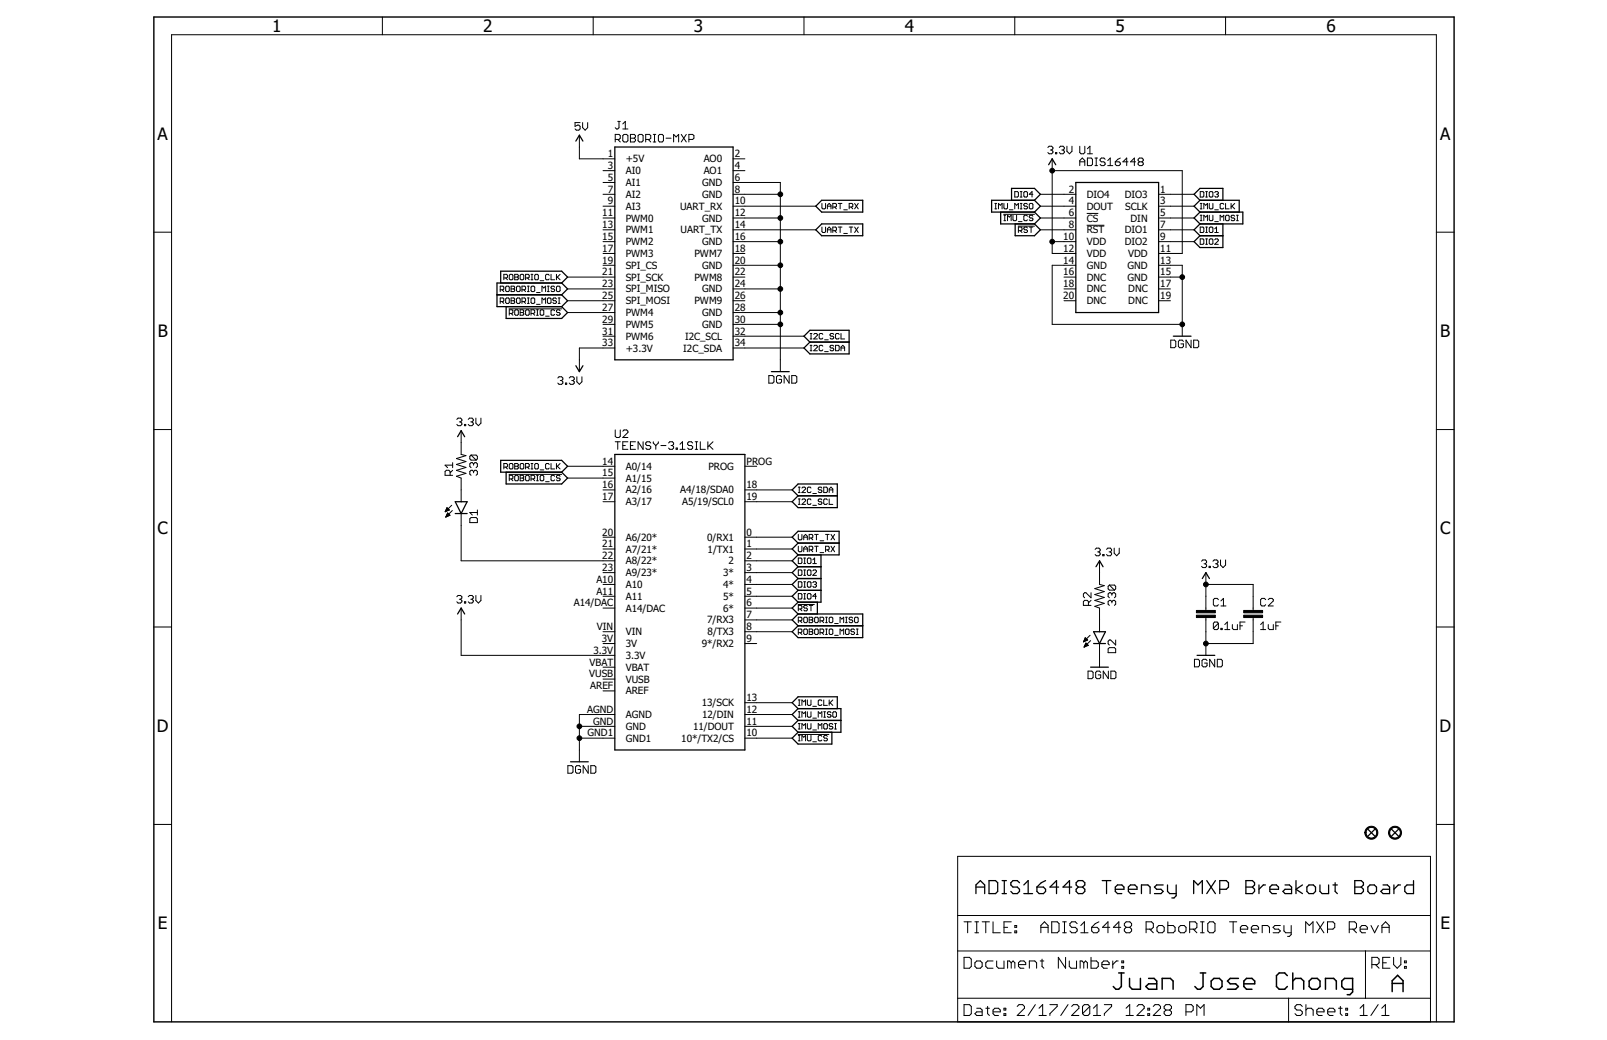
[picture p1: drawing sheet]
<svg xmlns="http://www.w3.org/2000/svg" width="432mm" height="279mm" viewBox="0 0 432 279" stroke-linecap="round" stroke-linejoin="round" font-family="sans-serif">
<g fill="none" stroke="#000" stroke-width=".27">
<path d="M102.7 4.6v4.7M159.4 4.6v4.7M216 4.6v4.7M272.7 4.6v4.7M329.3 4.6v4.7M155.7 36.3v6.4h9.5M155.9 32.9h-1.4v1.1l.7-.4h.3l.4 .4v.6l-.4 .4h-.6l-.4-.4M156.5 32.9v1.4l.7 .7 .7-.7v-1.4M165.3 37.5h1l.4-.4v-.7l-.4-.3h-1v2M166 37.5l.7 .6M166 32.6h.7M166.3 32.6v1.7l-.3 .3h-.3l-.4-.3"/>
<path d="M167.3 34.6h1.4M167.3 33.3l.7-.7v2M167.7 36.1h.7l.3 .3v1.4l-.3 .3h-.7l-.4-.3v-1.4zM169.4 36.1h1l.4 .3v.4l-.4 .3 .4 .4v.3l-.4 .3h-1zM169.4 37.1h1M171.8 36.1h.7l.3 .3v1.4l-.3 .3h-.7l-.4-.3v-1.4zM173.5 37.5h1l.4-.4v-.7l-.4-.3h-1v2M174.2 37.5l.7 .6M175.5 36.1h.7M175.5 38.1h.7M175.9 36.1v2M177.2 36.1h.7l.4 .3v1.4l-.4 .3h-.7l-.3-.3v-1.4z"/>
<path d="M179 37.1h1.3M181 38.1v-2l.7 .7 .7-.7v2M183 36.1l1.4 2M184.4 36.1l-1.4 2M185.1 37.5h1l.4-.4v-.7l-.4-.3h-1v2M281.6 39.6l.3-.3h.7l.3 .3v.4l-.3 .3M284.6 39.6l.4-.3h.6l.4 .3v.4l-.4 .3M286.7 39.3v1.3l.7 .7 .6-.7v-1.3M290.1 39.3v1.7l.4 .3h.6l.4-.3v-1.7M292.2 40l.7-.7v2M162 55.4h3.2M162 58.6h3.2"/>
<path d="M162 52.2h3.2M162 45.8h3.2M162 49h3.2M197 55.4h22.2M197 58.6h12.7M197 52.2h12.7M197 49h12.7v50.8M197 42.7h3.2M197 45.8h3.2M220.9 54.7v1.2l.2 .2h.5l.2-.2v-1.2M222.3 55.4h1M222.3 56.1v-1l.5-.4 .5 .4v1"/>
<path d="M223.8 55.6h.7l.2-.2v-.5l-.2-.2h-.7v1.4M224.3 55.6l.4 .5M225.2 54.7h1M225.7 54.7v1.4M226.7 56.4h1M228.2 55.6h.7l.3-.2v-.5l-.3-.2h-.7v1.4M228.7 55.6l.5 .5M229.6 54.7l1 1.4M230.6 54.7l-1 1.4M267.3 56.1h.5M267.3 54.7h.5M267.5 54.7v1.4"/>
<path d="M268.3 56.1v-1.4l.5 .4 .5-.4v1.4M269.7 57.6h8.3M269.7 54.7v1.2l.3 .2h.5l.2-.2v-1.2M269.7 59.3h.5M269.7 57.8h.5M270 57.8v1.5M270.7 59.3v-1.5l.5 .5 .5-.5v1.5M271.2 56.4h1M272.2 57.8v1.3l.2 .2h.5l.3-.2v-1.3M272.7 51.5h.7l.2 .2v1l-.2 .2h-.7zM272.7 56.1v-1.4l.5 .4 .4-.4v1.4M273.6 59.5h1"/>
<path d="M274.1 56.1h.5M274.1 54.7h.5M274.1 52.9h.5M274.1 51.5h.5M274.4 51.5v1.4M274.4 54.7v1.4M275.1 51.7l.3-.2h.4l.3 .2v1l-.3 .2h-.4l-.3-.2zM276.1 54.9l-.3-.2h-.4l-.3 .2 .3 .5h.4l.3 .2-.3 .5h-.4l-.3-.2M276.1 58.1l-.3-.3h-.4l-.3 .3v1l.3 .2h.4l.3-.2M276.6 54.9l.2-.2h.5l.2 .2v1l-.2 .2h-.5l-.2-.2zM277.5 58.1l-.2-.3h-.5l-.2 .3 .2 .5h.5l.2 .2-.2 .5h-.5l-.2-.2M277.5 52.2h-.9l.7-.7v1.4"/>
<path d="M279.5 55.4h9.6M279.5 58.6h9.6M279.5 52.2h9.6M282.2 40.3h.4M282.6 40.3l.3 .3v.4l-.3 .3h-.7l-.3-.3M282.7 42.7v25.4h6.4M282.7 45.8h35v22.3h-6.4M283.6 41h.4v.3h-.4zM285.3 40.3h.3M285.6 40.3l.4 .3v.4l-.4 .3h-.6l-.4-.3M290.1 44.5v-1.4l.7-.6 .7 .6v1.4M290.1 43.5h1.4"/>
<path d="M292 57.3h3.1M292.2 42.5h1l.3 .3v1.4l-.3 .3h-1zM292.2 41.3h1.3M294.2 44.5h.7M294.2 42.5h.7M294.6 42.5v2M296.9 42.8l-.3-.3h-.7l-.3 .3v.3l.3 .4h.7l.3 .3v.4l-.3 .3h-.7l-.3-.3M297.6 44.5h1.4M297.6 43.1l.7-.6v2M299.7 43.5h1l.3 .3v.4l-.3 .3h-.7l-.3-.3zM301 42.5l-.6 .3-.7 .7M303.1 43.5h-1.4l1-1v2"/>
<path d="M305.1 43.5h-1.3l1-1v2M306.2 43.5h.7M306.2 43.5l-.4 .3v.4l.4 .3h.7l.3-.3v-.4l-.3-.3M306.2 43.5l-.4-.4v-.3l.4-.3h.7l.3 .3v.3l-.3 .4M311.3 55.4h9.5M311.3 58.6h9.5M311.3 52.2h9.5M322.5 56.1h.5M322.5 54.7h.5M322.5 51.5h.7l.3 .2v1l-.3 .2h-.7zM322.5 59.3h.5M322.5 57.8h.5"/>
<path d="M322.7 54.7v1.4M322.7 57.8v1.5M323.5 56.1v-1.4l.5 .4 .4-.4v1.4M323.5 59.3v-1.5l.5 .5 .4-.5v1.5M324 52.9h.4M324 51.5h.4M324.2 51.5v1.4M324.9 54.7v1.2l.3 .2h.5l.2-.2v-1.2M324.9 51.7l.3-.2h.5l.2 .2v1l-.2 .2h-.5l-.3-.2zM324.9 57.8v1.3l.3 .2h.5l.2-.2v-1.3M326.4 56.4h1M326.4 59.5h1"/>
<path d="M326.4 51.7l.2-.2h.5l.3 .2-.3 .5M326.9 52.2h.2M327.1 52.2l.3 .3-.3 .4h-.5l-.2-.2M327.9 59.3v-1.5l.4 .5 .5-.5v1.5M328.8 54.9l-.2-.2h-.5l-.2 .2v1l.2 .2h.5l.2-.2M329.3 54.7v1.4h1M329.6 57.8h.5l.2 .3v1l-.2 .2h-.5l-.3-.2v-1zM330.8 54.7v1.4M331 55.4l.8 .7M331.8 58.1l-.3-.3h-.5l-.2 .5 .2 .3h.5l.3 .5-.3 .2h-.5l-.2-.2M331.8 54.7l-1 .9M332.3 59.3h.4"/>
<path d="M332.3 57.8h.4M332.5 57.8v1.5M41.3 62.4h4.8M134.4 77.9h.7l.3-.3v-.5l-.3-.2h-.7v1.4M134.9 77.9l.5 .4M135.4 74.7h.7l.3-.3v-.4l-.3-.3h-.7v1.5M135.9 74.7l.5 .5M136.1 76.9h.5l.2 .2v1l-.2 .2h-.5l-.2-.2v-1zM137.1 73.7h.5l.2 .3v.9l-.2 .3h-.5l-.3-.3v-.9zM137.3 76.9h.8l.2 .2-.2 .5 .2 .5-.2 .2h-.8zM137.3 77.6h.8M138.3 73.7h.7l.3 .3-.3 .4 .3 .5-.3 .3h-.7z"/>
<path d="M138.3 74.4h.7M139 76.9h.5l.3 .2v1l-.3 .2h-.5l-.2-.2v-1zM140 73.7h.5l.2 .3v.9l-.2 .3h-.5l-.2-.3v-.9zM140.3 77.9h.7l.2-.3v-.5l-.2-.2h-.7v1.4M140.7 77.9l.5 .4M141.2 74.7h.8l.2-.3v-.4l-.2-.3h-.8v1.5M141.7 74.7l.5 .5M141.7 76.9h.5M141.7 78.3h.5M142 76.9v1.4M142.7 73.7h.5M142.7 75.2h.5"/>
<path d="M142.9 76.9h.5l.3 .2v1l-.3 .2h-.5l-.2-.2v-1zM142.9 73.7v1.5M143.9 73.7h.5l.3 .3v.9l-.3 .3h-.5l-.2-.3v-.9zM144.2 78.6h.9M145.1 75.4h1M145.6 78.3v-1.4l.5 .5 .5-.5v1.4M147.1 76.9h.5M147.1 78.3h.5M147.3 76.9v1.4M147.6 74l-.3-.3h-.5l-.2 .3v.9l.2 .3h.5l.3-.3M148.1 73.7v1.5h.9M149 77.1l-.2-.2h-.5l-.2 .5 .2 .2h.5l.2 .5-.2 .2h-.5l-.2-.2"/>
<path d="M149.5 73.7v1.5M149.8 76.9h.4l.3 .2v1l-.3 .2h-.4l-.3-.2v-1zM149.8 74.4l.7 .8M150.5 73.7l-1 1M152.5 77.6h12.7M152.5 74.4h12.7M162 61.7h3.2M162 64.9h3.2M162 68.1h3.2M162 71.3h3.2M197 61.7h22.2M197 77.6h12.7"/>
<path d="M197 74.4h3.2M197 64.9h12.7M197 68.1h3.2M197 71.3h12.7M220.9 61v1.2l.2 .3h.5l.2-.3v-1.2M222.3 62.5v-1l.5-.5 .5 .5v1M222.3 61.7h1M223.8 62h.7l.2-.3v-.4l-.2-.3h-.7v1.5M224.3 62l.4 .5M225.2 61h1M225.7 61v1.5M226.7 62.7h1"/>
<path d="M228.2 61h1M228.7 61v1.5M229.6 61l1 1.5M230.6 61l-1 1.5M273.6 60.7h4.4M273.6 62h.8l.2-.3v-.4l-.2-.3h-.8v1.5M274.1 62l.5 .5M276.1 61.3l-.3-.3h-.4l-.3 .3 .3 .4h.4l.3 .3-.3 .5h-.4l-.3-.3M276.6 61h.9M277.1 61v1.5M279.5 61.7h9.6M282.7 64.9h6.4"/>
<path d="M285.9 77.6h3.2M285.9 74.4h3.2M289.1 71.3h-6.4v15.8h35M292 60.5h4.7M311.3 61.7h9.5M311.3 77.6h3.2M311.3 74.4h6.4M311.3 64.9h9.5M311.3 71.3h6.4v19M322.5 61h.7l.3 .3v.9l-.3 .3h-.7zM322.5 64.2h.7l.3 .2v1l-.3 .2h-.7zM324 62.5h.4"/>
<path d="M324 61h.4M324 65.6h.4M324 64.2h.4M324.2 61v1.5M324.2 64.2v1.4M325.2 61h.5l.2 .3v.9l-.2 .3h-.5l-.3-.3v-.9zM325.2 64.2h.5l.2 .2v1l-.2 .2h-.5l-.3-.2v-1zM326.4 62.5h1M326.4 61.5l.5-.5v1.5M326.4 64.4l.2-.2h.5l.3 .2v.3l-1 .9h1M386 62.4h4.7M134.4 81h.7l.3-.2v-.5l-.3-.2h-.7v1.4"/>
<path d="M134.9 81l.5 .5M136.1 80.1h.5l.2 .2v1l-.2 .2h-.5l-.2-.2v-1zM136.8 83h14.1M136.8 84.2h.8l.2-.2v-.5l-.2-.3h-.8v1.5M137.3 80.1h.8l.2 .2-.2 .5 .2 .5-.2 .2h-.8zM137.3 80.8h.8M137.3 84.2l.5 .5M138.3 83.5l.3-.3h.4l.3 .3v1l-.3 .2h-.4l-.3-.2zM138.8 80.3l.2-.2h.5l.3 .2v1l-.3 .2h-.5l-.2-.2zM139.8 83.2h.7l.2 .3-.2 .5 .2 .5-.2 .2h-.7zM139.8 84h.7M140.3 81h.7l.2-.2v-.5l-.2-.2h-.7v1.4"/>
<path d="M140.7 81l.5 .5M141.2 83.5l.3-.3h.5l.2 .3v1l-.2 .2h-.5l-.3-.2zM141.7 80.1h.5M141.7 81.5h.5M142 80.1v1.4M142.7 84.2h.7l.3-.2v-.5l-.3-.3h-.7v1.5M142.9 80.1h.5l.3 .2v1l-.3 .2h-.5l-.2-.2v-1zM143.2 84.2l.5 .5M144.2 81.8h.9M144.2 83.2h.5M144.2 84.7h.5M144.4 83.2v1.5"/>
<path d="M145.4 83.2h.5l.2 .3v1l-.2 .2h-.5l-.3-.2v-1zM145.6 81.5v-1.4l.5 .4 .5-.4v1.4M146.6 84.9h1M147.3 80.1h.5l.3 .2v1l-.3 .2h-.5l-.2-.2v-1zM149 83.5l-.2-.3h-.5l-.2 .3v1l.2 .2h.5l.2-.2M149.5 80.3l-.2-.2h-.5l-.3 .4 .3 .3h.5l.2 .5-.2 .2h-.5l-.3-.2M150 80.1h.5M150 81.5h.5M150.2 80.1v1.4M150.5 83.5l-.3-.3h-.4l-.3 .5 .3 .3h.4l.3 .5-.3 .2h-.4l-.3-.2M152.5 80.8h12.7M152.5 84h12.7"/>
<path d="M162 90.3h3.2M162 87.1h3.2M165.2 93.5h-9.5v6.3M197 90.3h19M197 93.5h19M197 80.8h3.2M197 84h12.7M197 87.1h12.7M217.7 91.1h.5M217.7 89.6h.5M217.7 94.2h.5M217.7 92.8h.5"/>
<path d="M217.9 89.6v1.5M217.9 92.8v1.4M218.7 89.8l.2-.2h.5l.2 .2v.3l-.9 1h.9M218.7 93l.2-.2h.5l.2 .2v.3l-.9 .9h.9M221.1 89.8l-.2-.2h-.5l-.3 .2v1l.3 .3h.5l.2-.3M221.1 93l-.2-.2h-.5l-.3 .2v1l.3 .2h.5l.2-.2M221.6 91.3h.9M221.6 94.5h.9M224 89.8l-.2-.2h-.5l-.3 .2 .3 .5h.5l.2 .3-.2 .5h-.5l-.3-.3M224 93l-.2-.2h-.5l-.3 .2 .3 .5h.5l.2 .2-.2 .5h-.5l-.3-.2M224.5 92.8h.7l.3 .2v1l-.3 .2h-.7zM225.5 89.8l-.3-.2h-.5l-.2 .2v1l.2 .3h.5l.3-.3"/>
<path d="M226 89.6v1.5h.9M226 94.2v-.9l.5-.5 .4 .5v.9M226 93.5h.9M285.9 80.8h3.2M311.3 80.8h3.2M314.6 91.4h1l.3 .3v1.4l-.3 .3h-1zM318 91.7l-.4-.3h-.6l-.4 .3v1.4l.4 .3h.6l.4-.3v-.7h-.7M320 91.4v2l-1.3-2v2M320.7 91.4h1.1l.3 .3v1.4l-.3 .3h-1.1zM41.3 115.4h4.8M122.7 112.7l.4-.4h.7l.3 .4v.3l-.3 .3M123.4 113.3h.4"/>
<path d="M123.8 113.3l.3 .4v.3l-.3 .4h-.7l-.4-.4M123.9 115.7v6.4l1.3 .3-2.6 .8 2.6 .8-2.6 .8 2.6 .8-2.6 .8 2.6 .8-2.6 .8 1.3 .4v6.4M124.8 114h.3v.4h-.3zM125.8 112.7l.4-.4h.6l.4 .4v.3l-.4 .3M126.5 113.3h.3M126.8 113.3l.4 .4v.3l-.4 .4h-.6l-.4-.4M127.9 112.3v1.4l.6 .7 .7-.7v-1.4M149.9 101.6l.3-.4h.7l.3 .4v.3l-.3 .3M150.6 102.2h.3M150.9 102.2l.3 .4v.3l-.3 .4h-.7l-.3-.4M151.9 102.9h.4v.4h-.4zM153 101.6l.3-.4h.7l.3 .4v.3l-.3 .3"/>
<path d="M153.6 102.2h.4M154 102.2l.3 .4v.3l-.3 .4h-.7l-.3-.4M155 101.2v1.4l.7 .7 .7-.7v-1.4M165.3 115.5v1.7l.4 .3h.6l.4-.3v-1.7M165.3 118.7h1.4M166 118.7v2M167.3 115.8l.4-.3h.7l.3 .3v.4l-1.4 1.3h1.4M167.3 119.7h.7M168.7 118.7h-1.4v2h1.4M169.4 119.7h.7M170.8 118.7h-1.4v2h1.4M172.8 118.7v2l-1.4-2v2"/>
<path d="M174.9 119l-.4-.3h-.7l-.3 .3v.4l.3 .3h.7l.4 .3v.4l-.4 .3h-.7l-.3-.3M175.5 118.7v.3l.7 .7M176.2 119.7v1M176.9 118.7v.3l-.7 .7M177.6 119.7h1.3M179.6 119l.4-.3h.7l.3 .3v.4l-.3 .3M180.3 119.7h.4M180.7 119.7l.3 .3v.4l-.3 .3h-.7l-.4-.3M182.7 119.4l.7-.7v2M186.1 119l-.3-.3h-.7l-.3 .3v.4l.3 .3h.7l.3 .3v.4l-.3 .3h-.7l-.3-.3M186.8 118.7h.7M187.1 118.7v2"/>
<path d="M188.2 118.7v2h1.3M190.2 118.7v2M190.5 119.7l1.1 1M191.6 118.7l-1.4 1.3M206.6 100.9h1l.4 .3v1.4l-.4 .3h-1zM210 101.2l-.3-.3h-.7l-.4 .3v1.4l.4 .3h.7l.3-.3v-.7h-.7M212 100.9v2l-1.3-2v2M212.7 100.9h1.1l.3 .3v1.4l-.3 .3h-1.1zM386 115.4h4.7M119.6 137.5h.1M119.7 137.3h.3M119.8 137.2h.6"/>
<path d="M119.8 138.9h.1M119.8 137h.9M119.9 138.7h.3M119.9 136.8h.7M119.9 138.6h.7M120 136.7h.4M120 138.4h.9M120 136.5h.2M120.1 138.3h.6M120.1 136.4l.6 .6-1.1 .5zM120.1 138.1h.5M120.2 137.9h.2"/>
<path d="M120.9 138.4l-.6-.6-.5 1.1M120.9 138.4l-1.1 .5M120.9 127.7v-1l-.3-.4h-.7l-.3 .4v1h2M121.4 135.7l-1.8 1.8M121.5 137.2l-1.7 1.7M121.6 126.3l-.7 .7M121.6 125h-2l.7 .6M121.6 124.3v1.3M123.9 138v12.7h41.3M126.6 122.3l-.4 .3v.7l.4 .3h1.3M126.6 139h1.3l.4 .4v1h-2.1v-1zM126.6 122.3h1.3l.4 .3v.7l-.4 .3"/>
<path d="M126.6 122.3l1.3 1.3M127.3 126.7l-.4-.4h-.3l-.4 .4v.7l.4 .3M127.3 124.6l-.4-.3h-.3l-.4 .3v.7l.4 .3M127.3 126.7l.3-.4h.3l.4 .4v.7l-.4 .3M127.3 124.6v.4M127.3 126.7v.3M127.3 124.6l.3-.3h.3l.4 .3v.7l-.4 .3M128.3 137v1.4M128.3 137.7h-2.1l.7 .7M135.4 125.5h.7l.3-.2v-.5l-.3-.3h-.7v1.5M135.9 125.5l.5 .5M136.8 127.4h14.1"/>
<path d="M136.8 128.7h.8l.2-.3v-.4l-.2-.3h-.8v1.5M137.1 124.5h.5l.2 .3v1l-.2 .2h-.5l-.3-.2v-1zM137.3 128.7l.5 .5M138.3 124.5h.7l.3 .3-.3 .5 .3 .5-.3 .2h-.7zM138.3 125.3h.7M138.6 127.7h.4l.3 .3v.9l-.3 .3h-.4l-.3-.3v-.9zM139.8 127.7h.7l.2 .3-.2 .4 .2 .5-.2 .3h-.7zM139.8 124.8l.2-.3h.5l.2 .3v1l-.2 .2h-.5l-.2-.2zM139.8 128.4h.7M141.2 125.5h.8l.2-.2v-.5l-.2-.3h-.8v1.5M141.5 127.7h.5l.2 .3v.9l-.2 .3h-.5l-.3-.3v-.9zM141.7 125.5l.5 .5"/>
<path d="M142.7 128.7h.7l.3-.3v-.4l-.3-.3h-.7v1.5M142.7 124.5h.5M142.7 126h.5M142.9 124.5v1.5M143.2 128.7l.5 .5M143.9 124.5h.5l.3 .3v1l-.3 .2h-.5l-.2-.2v-1zM144.2 127.7h.5M144.2 129.2h.5M144.4 127.7v1.5M145.1 126.2h1M145.4 127.7h.5l.2 .3v.9l-.2 .3h-.5l-.3-.3v-.9zM146.6 129.4h1"/>
<path d="M147.6 124.8l-.3-.3h-.5l-.2 .3v1l.2 .2h.5l.3-.2M148.1 124.5v1.5h.9M149 128l-.2-.3h-.5l-.2 .3v.9l.2 .3h.5l.2-.3M149.5 124.5v1.5M149.8 125.3l.7 .7M150.5 128l-.3-.3h-.4l-.3 .5 .3 .2h.4l.3 .5-.3 .3h-.4l-.3-.3M150.5 124.5l-1 1M152.5 125.3h12.7M152.5 128.4h12.7M162 134.8h3.2M162 131.6h3.2M181.7 120.4h.3v.3h-.3z"/>
<path d="M182.7 120.7h1.4M186.8 120.7h.7M200.2 134.8h12.7M200.2 131.6h12.7M200.2 125.3h3.1M214.5 135.5h.5M214.5 134h.5M214.5 132.3h.5M214.5 130.9h.5M214.8 130.9v1.4M214.8 134v1.5M215.5 131.1l.2-.2h.5l.3 .2v.3l-1 .9h1"/>
<path d="M215.5 134.3l.2-.3h.5l.3 .3v.2l-1 1h1M217.9 131.1l-.2-.2h-.5l-.3 .2v1l.3 .2h.5l.2-.2M217.9 134.3l-.2-.3h-.5l-.3 .3v1l.3 .2h.5l.2-.2M218.4 135.8h1M218.4 132.6h1M220.8 131.1l-.2-.2h-.5l-.2 .5 .2 .2h.5l.2 .5-.2 .2h-.5l-.2-.2M220.8 134.3l-.2-.3h-.5l-.2 .5 .2 .3h.5l.2 .5-.2 .2h-.5l-.2-.2M221.3 130.9h.8l.2 .2v1l-.2 .2h-.8zM222.3 134.3l-.2-.3h-.5l-.3 .3v1l.3 .2h.5l.2-.2M222.8 132.3v-.9l.5-.5 .5 .5v.9M222.8 134v1.5h1M222.8 131.6h1"/>
<path d="M127.9 160v1.3l.6 .7 .7-.7v-1.3M162 157h3.2M162 147.5h3.2M162 144.3h3.2M162 153.8h3.2M200.2 157h12.7M200.2 147.5h12.7M200.2 144.3h12.7M200.2 150.7h12.7M200.2 153.8h12.7M214.5 146.7v1.3l.3 .2h.4l.3-.2v-1.3M214.5 143.6v1.2l.3 .2h.4l.3-.2v-1.2"/>
<path d="M214.5 149.9h.7l.3 .3v1l-.3 .2h-.7zM214.5 153.1h.7l.3 .3v.9l-.3 .3h-.7zM214.5 156.3h.7l.3 .2v1l-.3 .3h-.7zM214.5 159.5h.7l.3 .2v1l-.3 .2h-.7zM216 145v-.9l.5-.5 .4 .5v.9M216 148.2v-1l.5-.5 .4 .5v1M216 151.4h.5M216 149.9h.5M216 154.6h.5M216 153.1h.5M216 157.8h.5M216 156.3h.5"/>
<path d="M216 159.5h.5M216 147.5h.9M216 144.3h.9M216.2 149.9v1.5M216.2 153.1v1.5M216.2 156.3v1.5M216.2 159.5v1.4M216.9 153.4l.3-.3h.5l.2 .3v.9l-.2 .3h-.5l-.3-.3zM216.9 156.5l.3-.2h.5l.2 .2v1l-.2 .3h-.5l-.3-.3zM216.9 159.7l.3-.2h.5l.2 .2v1l-.2 .2h-.5l-.3-.2zM217.2 149.9h.5l.2 .3v1l-.2 .2h-.5l-.3-.2v-1zM217.4 144.5h.8l.2-.2v-.5l-.2-.2h-.8v1.4"/>
<path d="M217.4 147.7h.8l.2-.2v-.5l-.2-.3h-.8v1.5M217.9 147.7l.5 .5M217.9 144.5l.5 .5M218.4 151.4h1M218.4 150.4l.5-.5v1.5M218.4 153.4l.3-.3h.4l.3 .3v.2l-1 1h1M218.4 156.5l.3-.2h.4l.3 .2-.3 .5M218.9 157h.2M218.9 146.7h1M218.9 143.6h1M219.1 157l.3 .3-.3 .5h-.4l-.3-.3M219.4 143.6v1.4"/>
<path d="M219.4 146.7v1.5M220.3 148.5h1M220.3 145.3h1M221.8 147.7h.7l.3-.2v-.5l-.3-.3h-.7v1.5M221.8 143.6h1M222.3 143.6v1.4M222.3 147.7l.5 .5M223.3 146.7l1 1.5M223.3 143.6l1 1.4M224.3 146.7l-1 1.5M224.3 143.6l-1 1.4M293.2 159.2v1.4l-1.4-1.4h-.4l-.3 .4v.7l.3 .3"/>
<path d="M294.3 147.6l.3-.3h.7l.3 .3v.3l-.3 .4M294.9 148.3h.4M295.3 148.3l.3 .3v.4l-.3 .3h-.7l-.3-.3M295.4 150.7v6.3l1.3 .3-2.5 .8 2.5 .8-2.5 .8 2.5 .8-2.5 .8 2.5 .8-2.5 .8 1.2 .5v6.3M296.3 149h.4v.3h-.4zM297.3 147.6l.4-.3h.6l.4 .3v.3l-.4 .4M298 148.3h.3M298.1 157.2l-.3 .3v.7l.3 .3h1.3M298.1 157.2h1.3l.4 .3v.7l-.4 .3M298.1 157.2l1.3 1.3M298.3 148.3l.4 .3v.4l-.4 .3h-.6l-.4-.3M298.8 159.6l-.4-.4h-.3l-.3 .4v.7l.3 .3"/>
<path d="M298.8 159.6v.3M298.8 159.6l.3-.4h.3l.4 .4v.7l-.4 .3M299.4 147.3v1.3l.7 .7 .6-.7v-1.3M322.9 150.8l.3-.4h.7l.3 .4v.3l-.3 .4M323.5 151.5h.4M323.9 151.5l.3 .3v.3l-.3 .4h-.7l-.3-.4M324 157h12.7v7M324 153.8v10.2M324.9 152.1h.3v.4h-.3zM325.9 150.8l.4-.4h.6l.4 .4v.3l-.4 .4M326.6 151.5h.3M326.9 151.5l.4 .3v.3l-.4 .4h-.6l-.4-.4"/>
<path d="M328 150.4v1.4l.6 .7 .7-.7v-1.4M41.3 168.4h4.8M122.7 160.3l.4-.3h.7l.3 .3v.4l-.3 .3M123.4 161h.4M123.8 161l.3 .3v.4l-.3 .3h-.7l-.4-.3M123.9 163.4v12.7h41.3M124.8 161.7h.3v.3h-.3zM125.8 160.3l.4-.3h.6l.4 .3v.4l-.4 .3M126.5 161h.3M126.8 161l.4 .3v.4l-.4 .3h-.6l-.4-.3M162 160.2h3.2M162 163.4h3.2"/>
<path d="M162 169.7h3.2M162 172.9h3.2M162 179.2h3.2M200.2 160.2h12.7M200.2 163.4h12.7M200.2 166.5h12.7M200.2 169.7h12.7M200.2 172.9h3.1M214.4 162.4h4.4M214.5 163.6h.7l.3-.2v-.5l-.3-.3h-.7v1.5M214.5 166.8h.7l.3-.3v-.4l-.3-.3h-.7v1.5M214.5 170h.7l.3-.3v-.5l-.3-.2h-.7v1.5"/>
<path d="M215 166.8l.5 .5M215 163.6l.5 .5M215 170l.5 .5M216 166.1l.2-.3h.5l.2 .3v.9l-.2 .3h-.5l-.2-.3zM216 169.2l.2-.2h.5l.2 .2v1l-.2 .3h-.5l-.2-.3zM216 160.9h.5M216.9 162.9l-.2-.3h-.5l-.2 .3 .2 .5h.5l.2 .2-.2 .5h-.5l-.2-.2M217.4 162.6h1M217.4 165.8h.8l.2 .3-.2 .4 .2 .5-.2 .3h-.8zM217.4 169h.8l.2 .2-.2 .5 .2 .5-.2 .3h-.8zM217.4 166.5h.8M217.4 169.7h.8"/>
<path d="M217.9 162.6v1.5M218.9 166.1l.2-.3h.5l.3 .3v.9l-.3 .3h-.5l-.2-.3zM218.9 169.2l.2-.2h.5l.3 .2v1l-.3 .3h-.5l-.2-.3zM219.4 160.2h-1l.7-.7v1.4M220.3 166.8h.8l.2-.3v-.4l-.2-.3h-.8v1.5M220.3 170h.8l.2-.3v-.5l-.2-.2h-.8v1.5M220.8 166.8l.5 .5M220.8 170l.5 .5M221.8 165.8h.5M221.8 167.3h.5M221.8 169h.5M221.8 170.5h.5"/>
<path d="M222.1 165.8v1.5M222.1 169v1.5M223 165.8h.5l.3 .3v.9l-.3 .3h-.5l-.2-.3v-.9zM223 169h.5l.3 .2v1l-.3 .3h-.5l-.2-.3v-1zM224.3 167.5h.9M224.3 170.7h.9M225.7 170.5v-1.5l.5 .5 .5-.5v1.5M225.7 167.3v-1.5l.5 .5 .5-.5v1.5M227.2 165.8h.5M227.2 167.3h.5M227.2 169.2l.2-.2h.5l.3 .2v1l-.3 .3h-.5l-.2-.3zM227.4 165.8v1.5"/>
<path d="M229.1 166.1l-.2-.3h-.5l-.2 .5 .2 .2h.5l.2 .5-.2 .3h-.5l-.2-.3M229.6 166.1l.2-.3h.6l.2 .3v.9l-.2 .3h-.6l-.2-.3zM229.6 169.2l-.2-.2h-.5l-.3 .5 .3 .2h.5l.2 .5-.2 .3h-.5l-.3-.3M230.1 169h.5M230.1 170.5h.5M230.4 169v1.5M291.1 172.4h.1M291.2 172.3h.3M291.3 172.1h.6M291.3 173.8h.1M291.4 171.9h.8M291.4 173.7h.3"/>
<path d="M291.4 171.8h.7M291.4 173.5h.7M291.5 171.6h.4M291.5 173.4h.9M291.5 171.5h.3M291.6 173.2h.6M291.7 173.1h.4M291.7 172.9h.2M292.2 171.9l-.6-.6-.5 1.1M292.2 171.9l-1.1 .5M292.4 173.4l-.6-.7-.5 1.1M292.4 173.4l-1.1 .4"/>
<path d="M292.5 162.6v-1l-.4-.3h-.7l-.3 .3v1h2.1M292.9 170.7l-1.8 1.7M293.1 172.1l-1.8 1.7M293.2 161.3l-.7 .7M295.4 172.9v6.3M298.1 174h1.3l.4 .3v1h-2v-1zM298.8 161.6l-.4-.3h-.3l-.3 .3v.7l.3 .3M298.8 161.6l.3-.3h.3l.4 .3v.7l-.4 .3M298.8 161.6v.4M299.8 171.9v1.4l-1.4-1.4h-.3l-.3 .4v.7l.3 .3M321 177.1h1l.3 .4v1.3l-.3 .4h-1zM324 165.9v10.2"/>
<path d="M324.3 177.5l-.3-.4h-.7l-.3 .4v1.3l.3 .4h.7l.3-.4v-.7h-.6M326.4 177.1v2.1l-1.4-2.1v2.1M327.1 177.1h1l.3 .4v1.3l-.3 .4h-1zM327.4 161.1l-.4-.3h-.6l-.4 .3v1.4l.4 .3h.6l.4-.3M327.4 167.4l-.4-.3h-.6l-.4 .3v1.4M327.4 167.4v1.4l-.4 .3h-.6l-.4-.3M327.4 167.4l-1.4 1.4M328.1 168.8h.3v.3h-.3zM328.1 162.8h1.3M328.1 161.4l.6-.6v2M329.1 169.1h1.4M329.1 167.8l.7-.7v2"/>
<path d="M331.1 167.8v1l.4 .3h1v-1.3M333.2 168.1h.7M334.5 167.1h-1.3v2M336.7 165.9v7h-12.7M338.7 169.1h1.4M338.7 167.8l.7-.7v2M340.1 161.1l-.4-.3h-.6l-.4 .3v1.4l.4 .3h.6l.4-.3M340.8 167.8v1l.3 .3h1v-1.3M340.8 161.1l.3-.3h.7l.3 .3v.3l-1.3 1.4h1.3M342.8 168.1h.7M344.2 167.1h-1.4v2M386 168.4h4.7"/>
<path d="M155.7 195.1h9.5M155.7 198.3h9.5M162 185.6h3.2M162 182.4h3.2M165.2 192h-9.5v12.7M200.2 192h12.7M200.2 195.1h12.7M200.2 198.3h12.7M200.2 188.8h12.7M214.4 197.3h8.3M214.5 189.5h.5M214.5 188h.5"/>
<path d="M214.5 192.7h.5M214.5 191.2h.5M214.5 195.9h.5M214.5 194.4h.5M214.5 199h.5M214.5 197.6h.5M214.8 188v1.5M214.8 191.2v1.5M214.8 194.4v1.5M214.8 197.6v1.4M215.5 189.5v-1.5l.5 .5 .5-.5v1.5M215.5 192.7v-1.5l.5 .5 .5-.5v1.5"/>
<path d="M215.5 195.9v-1.5l.5 .5 .5-.5v1.5M215.5 199v-1.4l.5 .5 .5-.5v1.4M216.9 188v1.3l.3 .2h.5l.2-.2v-1.3M216.9 191.2v1.2l.3 .3h.5l.2-.3v-1.2M216.9 194.4v1.2l.3 .3h.5l.2-.3v-1.2M216.9 197.6v1.2l.3 .2h.5l.2-.2v-1.2M218.4 189.8h1M218.4 192.9h1M218.4 196.1h1M218.4 199.3h1M219.9 195.9v-1.5l.4 .5 .5-.5v1.5M219.9 192.7v-1.5l.4 .5 .5-.5v1.5"/>
<path d="M220.8 188.3l-.2-.3h-.5l-.2 .3v1l.2 .2h.5l.2-.2M220.8 197.8l-.2-.2h-.5l-.2 .2v1l.2 .2h.5l.2-.2M221.3 188v1.5h1M221.3 192.7h.5M221.3 191.2h.5M221.6 194.4h.5l.2 .2v1l-.2 .3h-.5l-.3-.3v-1zM221.6 191.2v1.5M222.3 197.8l-.2-.2h-.5l-.3 .5 .3 .2h.5l.2 .5-.2 .2h-.5l-.3-.2M222.8 188v1.5M223 188.8l.8 .7M223.3 191.5l-.3-.3h-.5l-.2 .5 .2 .3h.5l.3 .4-.3 .3h-.5l-.2-.3M223.8 194.6l-.3-.2h-.5l-.2 .5 .2 .2h.5l.3 .5-.3 .3h-.5l-.2-.3"/>
<path d="M223.8 188l-1 1M224 191.2h.5l.2 .3v.9l-.2 .3h-.5l-.2-.3v-.9zM224.3 195.9h.4M224.3 194.4h.4M224.5 194.4v1.5M292.4 180.3h1l.3 .3v1.4l-.3 .3h-1zM295.8 180.6l-.4-.3h-.7l-.3 .3v1.4l.3 .3h.7l.4-.3v-.7h-.7M297.8 180.3v2l-1.4-2v2M298.5 180.3h1l.3 .3v1.4l-.3 .3h-1zM152.6 205.7h1l.4 .3v1.4l-.4 .3h-1zM156 206l-.3-.3h-.7l-.4 .3v1.4l.4 .3h.7l.3-.3v-.7h-.7M158.1 205.7v2l-1.4-2v2"/>
<path d="M158.7 205.7h1.1l.3 .3v1.4l-.3 .3h-1.1zM41.3 221.5h4.8M257.3 230.1h127.1v44.4h-127.1zM386 221.5h4.7M257.3 255.5h127.1M257.3 246h127.1M366.9 255.5v12.7M46.1 274.5v-265.2h339.9v265.2M257.3 268.2h127.1M346.2 268.2v6.3"/>
</g>
<g fill="none" stroke="#000" stroke-width=".34">
<path d="M154.7 37.9l1-1.6 .9 1.6M165.2 39.5h31.8v57.2h-31.8zM220.8 53.8h11v3.2h-11l-1.6-1.6zM268.9 57v3.2h9.1M271.8 53.8v-3.2h6.2l1.5 1.6-1.5 1.6M278 53.8h-11.6v3.2h11.6M278 53.8l1.5 1.6-1.5 1.6M278 57l1.5 1.6-1.5 1.6M281.8 44.3l.9-1.6 1 1.6M289.1 49h22.2v35h-22.2zM322.4 53.8l-1.6 1.6 1.6 1.6M322.4 53.8h10.6v3.2"/>
<path d="M322.4 57h11.5v3.2h-11.5M322.4 57l-1.6 1.6 1.6 1.6M322.4 53.8l-1.6-1.6 1.6-1.6h6.2v3.2M133.5 79.2h17.4M134.5 76v-3.1h16.4l1.6 1.5-1.6 1.6M150.9 76l1.6 1.6-1.6 1.6M150.9 76h-17.4v6.4h17.4M150.9 79.2l1.6 1.6-1.6 1.6M220.8 60.2h11v3.1h-11l-1.6-1.6zM272.8 60.2v3.1h5.2l1.5-1.6-1.5-1.5M322.4 60.2l-1.6 1.5 1.6 1.6M322.4 63.3h6.2"/>
<path d="M328.6 60.2v6.3h-6.2l-1.6-1.6 1.6-1.6M136 82.4v3.2h14.9l1.6-1.6-1.6-1.6M154.7 98.3l1 1.5 .9-1.5M207.3 99.8h4.8M216 90.3l1.6-1.6h10.6v6.4h-10.6l-1.6-1.6 1.6-1.6zM217.6 91.9h10.6M315.3 90.3h4.7M123 117.3l.9-1.6 1 1.6M122.3 134.8h3.2l-1.6 3.2zM122.3 138h3.2M134.5 123.7h16.4l1.6 1.6-1.6 1.6h-16.4zM136 126.9v3.1h14.9l1.6-1.6-1.6-1.5"/>
<path d="M165.2 122.1h35v79.4h-35zM212.9 131.6l1.5-1.6h10.6v6.4h-10.6l-1.5-1.6 1.5-1.6zM214.4 133.2h10.6M214.4 149.1l-1.5 1.6 1.5 1.6M214.4 145.9l-1.5-1.6 1.5-1.6h11.1v6.4h-11.1M214.4 152.3h6.2M214.4 152.3l-1.5 1.5 1.5 1.6M214.4 155.4h6.2M214.4 158.6l-1.5 1.6 1.5 1.6M214.4 155.4l-1.5 1.6 1.5 1.6M214.4 158.6h6.2M214.4 145.9l-1.5 1.6 1.5 1.6"/>
<path d="M214.4 145.9h11.1M220.6 149.1v12.7h-6.2M294.5 152.3l.9-1.6 1 1.6M323.1 155.4l.9-1.6 1 1.6M123 165l.9-1.6 1 1.6M214.4 165l-1.5 1.5 1.5 1.6M214.4 161.8l-1.5 1.6 1.5 1.6M214.4 165h17.4v6.3h-17.4l-1.5-1.6 1.5-1.6M214.4 168.1h17.4M219.6 161.8v3.2M293.1 179.2h4.7M293.9 169.7h3.1l-1.6 3.2z"/>
<path d="M293.9 172.9h3.1M321.6 176.1h4.8M214.4 190.4l-1.5-1.6 1.5-1.6h10.6v3.2M214.4 190.4h11.6v6.3h-11.6M214.4 190.4l-1.5 1.6 1.5 1.5M214.4 193.5h11.6M214.4 193.5l-1.5 1.6 1.5 1.6M214.4 196.7l-1.5 1.6 1.5 1.6h9.1v-3.2M153.3 204.7h4.8M262.2 238.3h2.4M265.7 236.6h1.8l.6 .6v2.3l-.6 .6h-1.8zM269.3 236.6h1.1"/>
<path d="M269.9 236.6v3.5M273.9 237.2l-.6-.6h-1.1l-.6 .6v.5l.6 .6h1.1l.6 .6v.6l-.6 .6h-1.1l-.6-.6M275.1 237.7l1.2-1.1v3.5M278.6 238.3h1.8l.5 .6v.6l-.5 .6h-1.2l-.6-.6zM280.9 236.6l-1.1 .6-1.2 1.1M284.5 238.3h-2.4l1.8-1.7v3.5M288 238.3h-2.4l1.8-1.7v3.5M289.7 238.3h1.2M289.7 238.3l-.5 .6v.6l.5 .6h1.2l.6-.6v-.6l-.6-.6M289.7 238.3l-.5-.6v-.5l.5-.6h1.2l.6 .6v.5l-.6 .6M296.2 236.6h2.3M297.3 236.6v3.5"/>
<path d="M299.7 238.9h2.3v-.6l-.6-.6h-1.1l-.6 .6v1.2l.6 .6h1.1M303.2 238.9h2.3v-.6l-.6-.6h-1.1l-.6 .6v1.2l.6 .6h1.1M312.5 237.7h-1.7l-.6 .6 .6 .6h1.2l.5 .6-.5 .6h-1.8M313.7 237.7v1.8l.6 .6h1.7M316 237.7v2.9l-.5 .6h-.6M324.3 236.6l2.3 3.5M326.6 236.6l-2.3 3.5M327.7 238.9h1.8l.6-.6v-1.1l-.6-.6h-1.8v3.5M334.8 238.3h1.7M334.8 236.6h1.7l.6 .6v.5l-.6 .6 .6 .6v.6l-.6 .6h-1.7zM338.3 237.7v2.4M340 237.7h-.6l-1.1 1.2"/>
<path d="M341.2 238.9h2.3v-.6l-.5-.6h-1.2l-.6 .6v1.2l.6 .6h1.2M345.3 237.7h1.2l.5 .6v1.8h-1.7l-.6-.6 .6-.6h1.7M348.2 236.6v3.5M350 237.7l-1.8 1.2 1.8 1.2M351.2 238.3l.5-.6h1.2l.6 .6v1.2l-.6 .6h-1.2l-.5-.6zM354.7 237.7v1.8l.5 .6h1.8v-2.4M358.2 237.7h1.1M358.8 237.2v2.3l.5 .6M364 238.3h1.8M364 236.6h1.8l.6 .6v.5l-.6 .6 .6 .6v.6l-.6 .6h-1.8zM367.5 238.3l.6-.6h1.2l.6 .6v1.2l-.6 .6h-1.2l-.6-.6zM367.5 222.8l1.9 1.9"/>
<path d="M369.4 222.8l-1.9 1.9M371.6 237.7h1.2l.6 .6v1.8h-1.8l-.6-.6 .6-.6h1.8M373.9 222.8l1.9 1.9M374.5 237.7v2.4M375.8 222.8l-1.9 1.9M376.3 237.7h-.6l-1.2 1.2M379.8 236.6v3.5h-1.7l-.6-.6v-1.2l.6-.6h1.7M262.2 240.1v-2.4l1.2-1.1 1.2 1.1v2.4M269.3 240.1h1.1M275.1 240.1h2.4M306.7 240.1v-2.4h1.7l.6 .6v1.8M320.7 240.1v-3.5l1.2 1.1 1.2-1.1v3.5"/>
</g>
<g fill="none" stroke="#000" stroke-width=".4">
<path d="M300.6 261.4h1.4M301.3 261.4v3.6l-.7 .8h-.8l-.7-.8M303.5 262.8v2.2l.7 .8h2.2v-3M308.6 262.8h1.5l.7 .8v2.2h-2.2l-.7-.8 .7-.7h2.2M312.3 265.8v-3h2.2l.7 .8v2.2M322.5 261.4h1.5M323.3 261.4v3.6l-.8 .8h-.7l-.7-.8M325.4 263.6l.8-.8h1.4l.8 .8v1.4l-.8 .8h-1.4l-.8-.8zM332.8 262.8h-2.2l-.8 .8 .8 .7h1.4l.8 .7-.8 .8h-2.2M334.2 264.3h2.9v-.7l-.7-.8h-1.5l-.7 .8v1.4l.7 .8h1.5M345.9 262.1l-.7-.7h-1.5l-.7 .7v2.9l.7 .8h1.5l.7-.8M347.4 263.6l.7-.8h1.5l.7 .8v2.2"/>
<path d="M347.4 261.4v4.4M351.8 263.6l.7-.8h1.4l.8 .8v1.4l-.8 .8h-1.4l-.7-.8zM356.2 265.8v-3h2.2l.7 .8v2.2M363.5 265.8h-2.2l-.8-.8v-1.4l.8-.8h2.2v3.7l-.8 .7h-.7M374.1 266.4v-2.9l1.4-1.5 1.5 1.5v2.9M374.1 264.2h2.9"/>
</g>
<path d="M321.5 165.3h5.1v.6h-5.1zM321.5 164h5.1v.6h-5.1zM334.2 165.3h5.1v.6h-5.1zM334.2 164h5.1v.6h-5.1z" fill="#000" stroke="#000" stroke-width=".27"/>
<path d="M41.3 4.6h349.4v269.9h-349.4z" fill="none" stroke="#000" stroke-width=".38"/>
<g fill="none" stroke="#000" stroke-width=".28">
<path d="M259 257.2h1.5l.5 .5v1.9l-.5 .5h-1.5zM259 247.6h2M260 247.6v3M262 258.7l.4-.5h1l.5 .5v.9l-.5 .5h-1l-.4-.5zM262 247.6h.9M262 250.6h.9M262.4 247.6v3M263.9 247.6h2M264.9 247.6v3M266.8 247.6v3h2M266.8 258.2h-1.4l-.5 .5v.9l.5 .5h1.4M267.8 258.2v1.4l.5 .5h1.5v-1.9"/>
<path d="M269.8 249.1h.9M271.7 247.6h-1.9v3h1.9M271.7 258.7l-.5-.5h-.5v1.9M271.7 258.7l.5-.5 .5 .5v1.4M271.7 258.7v1.4M272.7 250.1h.5v.5h-.5zM272.7 248.6h.5v.5h-.5zM273.7 259.1h1.9v-.4l-.5-.5h-.9l-.5 .5v.9l.5 .5h.9M279.5 258.2h1M279.7 249.1h1.9M279.7 250.6v-2l.9-1 1 1v2M280 257.7v1.9l.5 .5"/>
<path d="M282.6 247.6h1.5l.5 .5v2l-.5 .5h-1.5zM285.5 247.6h1M285.5 250.6h1M286 247.6v3M286.3 257.2v2.9l-1.9-2.9v2.9M287.3 258.2v1.4l.5 .5h1.5v-1.9M289.4 248.1l-.5-.5h-.9l-.5 .5v.5l.5 .5h.9l.5 .5v.5l-.5 .5h-.9l-.5-.5M290.4 250.6h2M290.4 248.6l1-1v3M291.2 258.7l-.5-.5h-.5v1.9M291.2 258.7v1.4M291.2 258.7l.5-.5 .5 .5v1.4"/>
<path d="M293.2 257.2v2.9h1.4l.5-.5v-.9l-.5-.5h-1.4M293.3 249.1h1.5l.5 .5v.5l-.5 .5h-1l-.5-.5zM295.3 247.6l-1 .5-1 1M296.1 259.1h1.9v-.4l-.5-.5h-.9l-.5 .5v.9l.5 .5h.9M298.2 249.1h-2l1.5-1.5v3M299 258.2v1.9M300.5 258.2h-.5l-1 .9M301.1 249.1h-1.9l1.4-1.5v3M301.4 259.6h.5v.5h-.5zM301.4 258.2h.5v.5h-.5zM302.6 249.1l-.5-.5v-.5l.5-.5h1l.5 .5v.5l-.5 .5M302.6 249.1l-.5 .5v.5l.5 .5h1l.5-.5v-.5l-.5-.5"/>
<path d="M302.6 249.1h1M308 249.6h1.4l.5-.5v-1l-.5-.5h-1.4v3M308.9 249.6l1 1M310.9 249.1l.5-.5h.9l.5 .5v1l-.5 .5h-.9l-.5-.5zM313.8 247.6v3h1.5l.4-.5v-1l-.4-.5h-1.5M316.7 249.1l.5-.5h1l.5 .5v1l-.5 .5h-1l-.5-.5zM319.7 249.6h1.4l.5-.5v-1l-.5-.5h-1.4v3M320.6 249.6l1 1M322.6 247.6h1M322.6 250.6h1M323.1 247.6v3M325 247.6h1l.5 .5v2l-.5 .5h-1l-.5-.5v-2z"/>
<path d="M330.4 247.6h1.9M331.3 247.6v3M333.3 249.6h2v-.5l-.5-.5h-1l-.5 .5v1l.5 .5h1M336.2 249.6h2v-.5l-.5-.5h-1l-.5 .5v1l.5 .5h1M339.2 250.6v-2h1.4l.5 .5v1.5M344 248.6h-1.4l-.5 .5 .5 .5h.9l.5 .5-.5 .5h-1.4M345 248.6v1.5l.5 .5h1.4M346.9 248.6v2.5l-.4 .5h-.5M350.8 250.6v-3l1 1 1-1v3M353.8 247.6l1.9 3M355.7 247.6l-1.9 3M356.7 249.6h1.5l.4-.5v-1l-.4-.5h-1.5v3"/>
<path d="M362.5 249.6h1.5l.5-.5v-1l-.5-.5h-1.5v3M363.5 249.6l1 1M365.5 249.6h1.9v-.5l-.5-.5h-.9l-.5 .5v1l.5 .5h.9M368.4 248.6l1 2 1-2M368.6 259.1h1.5l.5-.4v-1l-.5-.5h-1.5v2.9M369.6 259.1l1 1M371.3 249.1h2M371.3 250.6v-2l1-1 1 1v2M371.5 258.7h1M373.5 257.2h-2v2.9h2M374.5 257.2v1.9l.9 1 1-1v-1.9M377.4 259.6h.5v.5h-.5z"/>
<path d="M377.4 258.2h.5v.5h-.5zM259 269.9h1.5l.5 .5v1.9l-.5 .5h-1.5zM262.4 270.9h1l.5 .5v1.4h-1.5l-.4-.5 .4-.5h1.5M264.9 270.9h1M265.4 270.4v1.9l.5 .5M266.8 271.8h2v-.4l-.5-.5h-1l-.5 .5v.9l.5 .5h1M269.8 272.3h.5v.5h-.5zM269.8 270.9h.5v.5h-.5zM273.3 270.4l.5-.5h1l.5 .5v.5l-2 1.9h2M276.6 260.1v-1.9h1.4l.5 .5v1.4M278.2 269.9l-2 2.9M279.2 272.8h1.9"/>
<path d="M279.2 270.9l1-1v2.9M282.1 269.9h2v.5l-2 1.9v.5M287 269.9l-2 2.9M288 270.4l.4-.5h1l.5 .5v.5l-1.9 1.9h1.9M292.8 270.4v1.9l-.5 .5h-.9l-.5-.5M292.8 270.4l-.5-.5h-.9l-.5 .5v1.9M292.8 270.4l-1.9 1.9M293.8 272.8h1.9M293.8 270.9l1-1v2.9M296.7 269.9h2v.5l-2 1.9v.5M302.6 272.8h1.9M302.6 270.9l1-1v2.9"/>
<path d="M305.5 270.4l.5-.5h1l.4 .5v.5l-1.9 1.9h1.9M308.4 272.3h.5v.5h-.5zM308.4 270.9h.5v.5h-.5zM309.9 270.4l.5-.5h.9l.5 .5v.5l-1.9 1.9h1.9M313.3 271.4l-.5 .4v.5l.5 .5h1l.5-.5v-.5l-.5-.4M313.3 271.4l-.5-.5v-.5l.5-.5h1l.5 .5v.5l-.5 .5M313.3 271.4h1M318.7 271.8h1.4l.5-.4v-1l-.5-.5h-1.4v2.9M321.6 272.8v-2.9l1 1 .9-1v2.9M349.9 270.4l-.5-.5h-.9l-.5 .5v.5l.5 .5h.9l.5 .4v.5l-.5 .5h-.9l-.5-.5M350.9 271.4l.5-.5h1l.4 .5v1.4M350.9 269.9v2.9"/>
<path d="M353.8 271.8h2v-.4l-.5-.5h-1l-.5 .5v.9l.5 .5h1M356.7 271.8h2v-.4l-.5-.5h-1l-.5 .5v.9l.5 .5h1M359.7 270.9h.9M360.2 270.4v1.9l.4 .5M361.6 272.3h.5v.5h-.5zM361.6 270.9h.5v.5h-.5zM365.4 272.8h2M365.4 270.9l1-1v2.9M370.3 269.9l-1.9 2.9M371.3 272.8h1.9M371.3 270.9l1-1v2.9"/>
</g>
<g fill="#000" stroke="#000" stroke-width=".27">
<path d="M367.1 222.6a1.75 1.75 0 0 1 2.8 .1 1.75 1.75 0 0 1-.9 2.7 1.75 1.75 0 0 1-2.3-1.7h.4a1.43 1.43 0 0 1 2-1.3 1.43 1.43 0 0 1 .3 2.4 1.43 1.43 0 0 1-2.3-.8v-.3h-.4z" fill-rule="evenodd"/>
<path d="M373.5 222.6a1.75 1.75 0 0 1 2.8 .1 1.75 1.75 0 0 1-1 2.7 1.75 1.75 0 0 1-2.2-1.7h.3a1.43 1.43 0 0 1 2-1.3 1.43 1.43 0 0 1 .3 2.4 1.43 1.43 0 0 1-2.3-.8v-.3h-.3z" fill-rule="evenodd"/>
<circle cx="209.7" cy="58.6" r=".64"/>
<circle cx="209.7" cy="52.2" r=".64"/>
<circle cx="282.7" cy="45.8" r=".64"/>
<circle cx="209.7" cy="77.6" r=".64"/>
<circle cx="209.7" cy="64.9" r=".64"/>
<circle cx="209.7" cy="71.3" r=".64"/>
<circle cx="282.7" cy="64.9" r=".64"/>
<circle cx="317.7" cy="74.4" r=".64"/>
<circle cx="209.7" cy="84" r=".64"/>
<circle cx="209.7" cy="87.1" r=".64"/>
<circle cx="317.7" cy="87.1" r=".64"/>
<circle cx="324" cy="157" r=".64"/>
<circle cx="324" cy="172.9" r=".64"/>
<circle cx="155.7" cy="195.1" r=".64"/>
<circle cx="155.7" cy="198.3" r=".64"/>
</g>
<g font-size="4.6">
<text x="73.2" y="8.6">1</text>
<text x="129.8" y="8.6">2</text>
<text x="186.5" y="8.6">3</text>
<text x="243.1" y="8.6">4</text>
<text x="299.7" y="8.6">5</text>
<text x="356.4" y="8.6">6</text>
<text x="42.3" y="37.5">A</text>
<text x="387" y="37.5">A</text>
<text x="42.4" y="90.5">B</text>
<text x="387" y="90.5">B</text>
<text x="42.3" y="143.6">C</text>
<text x="387" y="143.6">C</text>
<text x="42.2" y="196.6">D</text>
<text x="386.8" y="196.6">D</text>
<text x="42.4" y="249.6">E</text>
<text x="387" y="249.6">E</text>
</g>
<g font-size="2.7">
<text x="163.3" y="42.2">1</text>
<text x="163.3" y="45.4">3</text>
<text x="168.1" y="43.6">+5V</text>
<text x="168.1" y="46.8">AI0</text>
<text x="189.1" y="43.6">AO0</text>
<text x="189.1" y="46.8">AO1</text>
<text x="197.4" y="42.2">2</text>
<text x="197.4" y="45.4">4</text>
<text x="163.3" y="48.6">5</text>
<text x="163.3" y="51.8">7</text>
<text x="168.1" y="50">AI1</text>
<text x="168.1" y="53.2">AI2</text>
<text x="188.6" y="50">GND</text>
<text x="188.6" y="53.2">GND</text>
<text x="197.4" y="48.6">6</text>
<text x="197.4" y="51.8">8</text>
<text x="287.2" y="51.8">2</text>
<text x="292" y="53.2">DIO4</text>
<text x="302.2" y="53.2">DIO3</text>
<text x="311.8" y="51.8">1</text>
<text x="161.8" y="58.1">11</text>
<text x="163.3" y="54.9">9</text>
<text x="168.1" y="56.3">AI3</text>
<text x="168.1" y="59.5">PWM0</text>
<text x="182.7" y="56.3">UART_RX</text>
<text x="188.6" y="59.5">GND</text>
<text x="197.4" y="54.9">10</text>
<text x="197.4" y="58.1">12</text>
<text x="287.2" y="58.1">6</text>
<text x="287.2" y="54.9">4</text>
<text x="292" y="59.5">CS</text>
<text x="292" y="56.3">DOUT</text>
<text x="302.4" y="56.3">SCLK</text>
<text x="303.8" y="59.5">DIN</text>
<text x="311.8" y="54.9">3</text>
<text x="311.8" y="58.1">5</text>
<text x="161.8" y="61.3">13</text>
<text x="161.8" y="64.5">15</text>
<text x="168.1" y="62.7">PWM1</text>
<text x="168.1" y="65.9">PWM2</text>
<text x="182.9" y="62.7">UART_TX</text>
<text x="188.6" y="65.9">GND</text>
<text x="197.4" y="61.3">14</text>
<text x="197.4" y="64.5">16</text>
<text x="285.7" y="64.5">10</text>
<text x="287.2" y="61.3">8</text>
<text x="292" y="65.9">VDD</text>
<text x="292" y="62.7">RST</text>
<text x="302.2" y="62.7">DIO1</text>
<text x="302.2" y="65.9">DIO2</text>
<text x="311.8" y="61.3">7</text>
<text x="311.8" y="64.5">9</text>
<text x="161.8" y="67.6">17</text>
<text x="161.8" y="70.8">19</text>
<text x="168.1" y="69">PWM3</text>
<text x="186.6" y="69">PWM7</text>
<text x="197.4" y="67.6">18</text>
<text x="197.4" y="70.8">20</text>
<text x="285.7" y="70.8">14</text>
<text x="285.7" y="67.6">12</text>
<text x="292" y="69">VDD</text>
<text x="303.1" y="69">VDD</text>
<text x="311.8" y="67.6">11</text>
<text x="311.8" y="70.8">13</text>
<text x="161.8" y="74">21</text>
<text x="161.8" y="77.2">23</text>
<text x="168.1" y="72.2">SPI_CS</text>
<text x="168.1" y="75.4">SPI_SCK</text>
<text x="186.6" y="75.4">PWM8</text>
<text x="188.6" y="72.2">GND</text>
<text x="197.4" y="74">22</text>
<text x="197.4" y="77.2">24</text>
<text x="285.7" y="77.2">18</text>
<text x="285.7" y="74">16</text>
<text x="292" y="75.4">DNC</text>
<text x="292" y="72.2">GND</text>
<text x="303" y="72.2">GND</text>
<text x="303" y="75.4">GND</text>
<text x="311.8" y="74">15</text>
<text x="311.8" y="77.2">17</text>
<text x="161.8" y="80.3">25</text>
<text x="161.8" y="83.5">27</text>
<text x="168.1" y="78.6">SPI_MISO</text>
<text x="168.1" y="81.7">SPI_MOSI</text>
<text x="186.6" y="81.7">PWM9</text>
<text x="188.6" y="78.6">GND</text>
<text x="197.4" y="80.3">26</text>
<text x="197.4" y="83.5">28</text>
<text x="285.7" y="80.3">20</text>
<text x="292" y="81.7">DNC</text>
<text x="292" y="78.6">DNC</text>
<text x="303.2" y="78.6">DNC</text>
<text x="303.2" y="81.7">DNC</text>
<text x="311.8" y="80.3">19</text>
<text x="161.8" y="86.7">29</text>
<text x="161.8" y="89.9">31</text>
<text x="168.1" y="84.9">PWM4</text>
<text x="168.1" y="88.1">PWM5</text>
<text x="188.6" y="84.9">GND</text>
<text x="188.6" y="88.1">GND</text>
<text x="197.4" y="86.7">30</text>
<text x="197.4" y="89.9">32</text>
<text x="161.8" y="93.1">33</text>
<text x="168.1" y="91.3">PWM6</text>
<text x="168.1" y="94.4">+3.3V</text>
<text x="183.6" y="94.4">I2C_SDA</text>
<text x="184.1" y="91.3">I2C_SCL</text>
<text x="197.4" y="93.1">34</text>
<text x="161.8" y="124.8">14</text>
<text x="200.6" y="124.8">PROG</text>
<text x="161.8" y="128">15</text>
<text x="161.8" y="131.2">16</text>
<text x="168.1" y="126.2">A0/14</text>
<text x="168.1" y="129.4">A1/15</text>
<text x="190.4" y="126.2">PROG</text>
<text x="200.6" y="131.2">18</text>
<text x="161.8" y="134.3">17</text>
<text x="168.1" y="132.6">A2/16</text>
<text x="168.1" y="135.7">A3/17</text>
<text x="182.8" y="132.6">A4/18/SDA0</text>
<text x="183.3" y="135.7">A5/19/SCL0</text>
<text x="200.6" y="134.3">19</text>
<text x="161.8" y="143.9">20</text>
<text x="200.6" y="143.9">0</text>
<text x="161.8" y="147">21</text>
<text x="168.1" y="145.3">A6/20*</text>
<text x="168.1" y="148.4">A7/21*</text>
<text x="190" y="145.3">0/RX1</text>
<text x="190.1" y="148.4">1/TX1</text>
<text x="200.6" y="147">1</text>
<text x="161.8" y="150.2">22</text>
<text x="161.8" y="153.4">23</text>
<text x="168.1" y="151.6">A8/22*</text>
<text x="168.1" y="154.8">A9/23*</text>
<text x="194.3" y="154.8">3*</text>
<text x="195.8" y="151.6">2</text>
<text x="200.6" y="153.4">3</text>
<text x="200.6" y="150.2">2</text>
<text x="160.2" y="156.6">A10</text>
<text x="160.2" y="159.7">A11</text>
<text x="168.1" y="158">A10</text>
<text x="168.1" y="161.1">A11</text>
<text x="194.3" y="161.1">5*</text>
<text x="194.3" y="158">4*</text>
<text x="200.6" y="159.7">5</text>
<text x="200.6" y="156.6">4</text>
<text x="154.2" y="162.9">A14/DAC</text>
<text x="168.1" y="164.3">A14/DAC</text>
<text x="190" y="167.5">7/RX3</text>
<text x="194.3" y="164.3">6*</text>
<text x="200.6" y="166.1">7</text>
<text x="200.6" y="162.9">6</text>
<text x="160.4" y="169.3">VIN</text>
<text x="161.7" y="172.5">3V</text>
<text x="168.1" y="173.9">3V</text>
<text x="168.1" y="170.7">VIN</text>
<text x="188.6" y="173.8">9*/RX2</text>
<text x="190.1" y="170.7">8/TX3</text>
<text x="200.6" y="169.3">8</text>
<text x="200.6" y="172.5">9</text>
<text x="158.4" y="178.8">VBAT</text>
<text x="159.4" y="175.6">3.3V</text>
<text x="168.1" y="177">3.3V</text>
<text x="158.3" y="182">VUSB</text>
<text x="158.6" y="185.2">AREF</text>
<text x="168.1" y="180.2">VBAT</text>
<text x="168.1" y="183.4">VUSB</text>
<text x="157.7" y="191.5">AGND</text>
<text x="168.1" y="186.6">AREF</text>
<text x="188.6" y="189.7">13/SCK</text>
<text x="200.6" y="191.5">12</text>
<text x="200.6" y="188.3">13</text>
<text x="157.9" y="197.9">GND1</text>
<text x="159.3" y="194.7">GND</text>
<text x="168.1" y="196.1">GND</text>
<text x="168.1" y="192.9">AGND</text>
<text x="186.2" y="196.1">11/DOUT</text>
<text x="188.7" y="192.9">12/DIN</text>
<text x="200.6" y="197.9">10</text>
<text x="200.6" y="194.7">11</text>
<text x="168.1" y="199.3">GND1</text>
<text x="183.1" y="199.3">10*/TX2/CS</text>
</g>
</svg>
